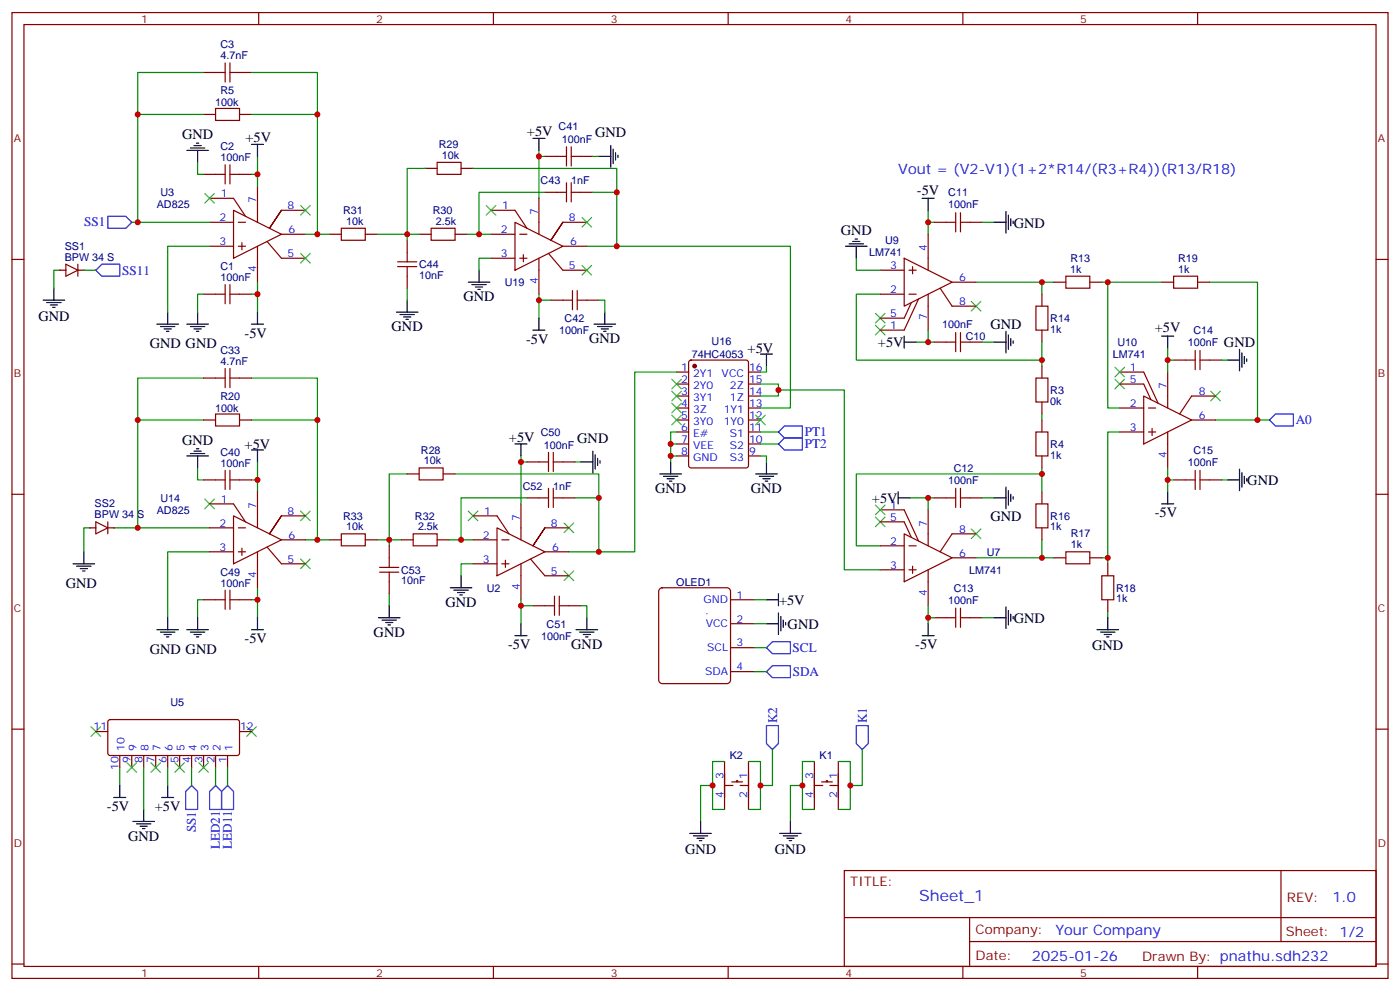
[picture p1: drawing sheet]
<svg xmlns="http://www.w3.org/2000/svg" width="412mm" height="292mm" viewBox="0 0 412 292" stroke-linecap="round" stroke-linejoin="round" font-family="sans-serif">
<g fill="none" stroke="#870000" stroke-width=".35">
<path d="M3.5 3.7h405.4v284.3h-405.4zM7.1 7.2h398.2v277.3h-398.2zM66.3 18.5v5.7M67.7 18.5v5.7M76.2 3.7v3.5M145.3 3.7v3.5M214.5 3.7v3.5M283.6 3.7v3.5M352.8 3.7v3.5M60 33.7h3.5M60 21.3h6.3M63.5 31.9h7.1v3.6h-7.1z"/>
<path d="M67.7 21.3h6.4M70.6 33.7h3.5M60 51.3h6.3M61.7 58.4h7.1l3.5 5.3M66.3 48.5v5.7M67.7 48.5v5.7M67.7 51.3h6.4M75.8 54.9v10.5M125.2 49.6h3.6M128.8 47.8h7v3.5h-7zM135.8 49.6h3.5M158.7 58.4v10.6"/>
<path d="M160.5 56.6h6.4M160.5 46h6.4M166.9 43.2v5.7M166.9 53.8v5.6M168.3 43.2v5.7M168.3 53.8v5.6M168.3 56.6h6.3M168.3 46h6.3M3.5 76.4h3.6M17.6 79.6h1.8M19.4 77.8l3.5 1.8-3.5 1.7zM22.9 79.6h1.8"/>
<path d="M22.9 77.8v3.5M61.7 65.4h7.1M61.7 72.5h7.1M68.8 61.9l14.1 7.1-14.1 7zM70.2 65.4h2.1M70.2 72.5h2.1M71.3 71.4v2.2M75.8 72.5v10.6M78.7 71.1l4.2 4.9h7.1M79.4 67.2l3.5-5.3-3.5 5.3M82.9 61.9h7.1M82.9 69h7.1"/>
<path d="M97 69h3.5M100.5 67.2h7.1v3.5h-7.1zM107.6 69h3.5M117.1 78.5h5.7M117.1 77.1h5.7M119.9 70.7v6.4M119.9 78.5v6.3M123.5 69h3.5M127 67.2h7.1v3.5h-7.1zM134.1 69h3.5M144.6 61.9h7.1l3.5 5.3M144.6 76h7.1"/>
<path d="M144.6 69h7.1M151.7 65.4l14.1 7.1-14.1 7.1zM153.1 76h2.1M153.1 69h2.1M154.2 75v2.1M158.7 76v10.6M161.6 74.6l4.2 5h7.1M162.3 70.7l3.5-5.3-3.5 5.3M165.8 65.4h7.1M165.8 72.5h7.1M259.3 79.6h7M266.3 76l14.2 7.1-14.2 7z"/>
<path d="M267.8 79.6h2.1M268.8 78.5v2.1M273.4 69v10.6M275.2 65.4h6.3M281.5 62.6v5.7M282.9 65.4h6.4M282.9 62.6v5.7M405.3 76.4h3.6M60 86.6h6.3M66.3 83.8v5.6M67.7 86.6h6.4M67.7 83.8v5.6"/>
<path d="M162.3 88.4h6.3M168.6 85.5v5.7M170 88.4h6.4M170 85.5v5.7M259.3 86.6h7M267.8 86.6h2.1M268.5 89.1l-2.2 4.6h-7M270.6 88l-4.3 9.2h-7M273.4 86.6v10.6M276.9 84.8l3.6 5.3h7M280.5 83.1h7M281.5 97.9v5.6"/>
<path d="M282.9 97.9v5.6M305.2 90.1h3.5v7.1h-3.5zM306.9 86.6v3.5M306.9 97.2v3.5M310.4 83.1h3.6M314 81.3h7v3.5h-7zM321 83.1h3.6M342.2 83.1h3.5M345.7 81.3h7.1v3.5h-7.1zM352.8 83.1h3.5M60 111.3h6.3M66.3 108.5v5.6"/>
<path d="M67.7 108.5v5.6M67.7 111.3h6.4M199.3 109.5h3.5M199.3 116.6h3.5M199.3 113.1h3.5M203.1 106.2l.5-.2h16.2l.6 .4 .1 30.7-.5 .6-16.4 .1-.7-.5-.1-30.6zM220.5 109.5h3.5M220.5 116.6h3.5M220.5 113.1h3.5M275.2 100.7h6.3M282.9 100.7h6.4M305.2 111.3h3.5v7.1h-3.5z"/>
<path d="M306.9 107.8v3.5M306.9 118.4v3.5M329.8 113.1h7.1l2.1 4.6M329.8 109.5h7.1l4.2 9.2M336.9 116.6l14.1 7-14.1 7.1zM344 109.5v10.6M345.7 106h6.4M352.1 103.2v5.6M353.5 103.2v5.6M353.5 106h6.3M358.1 116.6h-7.1l-3.5 5.3M60 123.6h3.5"/>
<path d="M63.5 121.9h7.1v3.5h-7.1zM66.3 138.5v5.6M67.7 138.5v5.6M70.6 123.6h3.5M119.9 139.5h3.6M123.5 137.8h7v3.5h-7zM130.5 139.5h3.6M155.2 136h6.4M161.6 133.2v5.6M163 136h6.3M163 133.2v5.6M199.3 120.1h3.5"/>
<path d="M199.3 127.2h3.5M199.3 123.6h3.5M199.3 130.7h3.5M199.3 134.2h3.5M220.5 120.1h3.5M220.5 127.2h3.5M220.5 123.6h3.5M220.5 130.7h3.5M220.5 134.2h3.5M305.2 127.2h3.5v7h-3.5zM306.9 123.6v3.6M306.9 134.2v3.6"/>
<path d="M329.8 120.1h7.1M329.8 127.2h7.1M338.3 120.1h2.1M338.3 127.2h2.1M339.4 126.1v2.1M344 127.2v10.6M351 123.6h7.1M352.1 138.5v5.6M353.5 138.5v5.6M3.5 145.5h3.6M60 141.3h6.3M61.7 148.3h7.1l3.5 5.3"/>
<path d="M61.7 155.4h7.1M67.7 141.3h6.4M68.8 151.9l14.1 7-14.1 7.1zM70.2 155.4h2.1M75.8 144.8v10.6M79.4 157.2l3.5-5.3-3.5 5.3M82.9 151.9h7.1M82.9 158.9h7.1M97 158.9h3.5M100.5 157.2h7.1v3.5h-7.1zM107.6 158.9h3.5M118.2 158.9h3.5"/>
<path d="M121.7 157.2h7.1v3.5h-7.1zM128.8 158.9h3.5M139.3 151.9h7.1l3.5 5.3M139.3 158.9h7.1M146.4 155.4l14.1 7.1-14.1 7zM147.8 158.9h2.1M153.5 148.3v10.6M155.2 146.6h6.4M160.5 155.4h7.1M161.6 143.8v5.6M163 146.6h6.3M163 143.8v5.6"/>
<path d="M259.3 153.6h7l2.2 4.6M259.3 150.1h7l4.3 9.2M266.3 157.2l14.2 7-14.2 7.1zM273.4 150.1v10.6M275.2 146.6h6.3M281.5 143.8v5.6M282.9 143.8v5.6M282.9 146.6h6.4M287.5 157.2h-7l-3.6 5.3M305.2 148.3h3.5v7.1h-3.5zM306.9 144.8v3.5M306.9 155.4v3.5"/>
<path d="M345.7 141.3h6.4M353.5 141.3h6.3M405.3 145.5h3.6M60 176.6h6.3M61.7 162.5h7.1M66.3 173.7v5.7M67.7 173.7v5.7M67.7 176.6h6.4M70.2 162.5h2.1M71.3 161.4v2.1M75.8 162.5v10.5M78.7 161l4.2 5h7.1"/>
<path d="M111.8 168.5h5.7M111.8 167h5.7M114.7 160.7v6.3M114.7 168.5v6.3M139.3 166h7.1M147.8 166h2.1M148.9 164.9v2.1M153.5 166v10.6M156.3 164.6l4.2 4.9h7.1M157 160.7l3.5-5.3-3.5 5.3M157 178.3h6.3M160.5 162.5h7.1"/>
<path d="M163.3 175.5v5.7M164.7 178.3h6.4M164.7 175.5v5.7M194.3 173.5l.8-.5h19l.9 .5 .2 .6v26.1l-.5 .9-.6 .2h-19l-.9-.5-.2-.6v-26.1zM215.2 176.6h7M259.3 160.7h7M259.3 167.7h7M267.8 160.7h2.1M267.8 167.7h2.1M268.8 166.7v2.1M273.4 167.7v10.6M280.5 164.2h7"/>
<path d="M281.5 179v5.7M282.9 179v5.7M310.4 164.2h3.6M314 162.5h7v3.5h-7zM321 164.2h3.6M324.6 169.5h3.5v7.1h-3.5zM326.3 166v3.5M326.3 176.6v3.5M215.2 197.7h7M215.2 190.7h7M215.2 183.6h7M275.2 181.9h6.3"/>
<path d="M282.9 181.9h6.4M3.5 214.7h3.6M405.3 214.7h3.6M213.4 231.2h2.5M213.4 224.2v14.1M215.5 230.2h3.2M217 230.2v-.4h.3v.4M218 231.2h2.5M220.5 224.2v14.1M239.9 224.2v14.1M239.9 231.2h2.5M242 230.2h3.2"/>
<path d="M243.4 230.2v-.4h.4v.4M244.5 231.2h2.4M246.9 224.2v14.1M248.7 256.3h156.6v28.2h-156.6zM377.3 256.3v20.9M248.7 270.1h156.5M285.6 277.2h119.6M285.6 270.1v14.2M3.5 283.8h3.6M76.2 284.5v3.5M145.3 284.5v3.5M214.5 284.5v3.5"/>
<path d="M283.6 284.5v3.5M352.8 284.5v3.5M405.3 283.8h3.6"/>
</g>
<g fill="none" stroke="#3c3" stroke-width=".35">
<path d="M60.3 57l2.8 2.8M63.1 57l-2.8 2.8M88.5 60.5l2.9 2.8M88.5 74.6l2.9 2.8M91.4 60.5l-2.9 2.8M91.4 74.6l-2.9 2.8M143.2 60.5l2.8 2.8M146 60.5l-2.8 2.8M171.4 78.1l2.9 2.9M171.4 64l2.9 2.9M174.3 78.1l-2.9 2.9M174.3 64l-2.9 2.9"/>
<path d="M257.9 95.8l2.8 2.8M257.9 92.3l2.8 2.8M260.7 95.8l-2.8 2.8M260.7 92.3l-2.8 2.8M286.1 88.7l2.8 2.8M288.9 88.7l-2.8 2.8M197.9 118.7l2.8 2.8M197.9 115.2l2.8 2.8M197.9 111.7l2.8 2.8M200.7 118.7l-2.8 2.8M200.7 115.2l-2.8 2.8M200.7 111.7l-2.8 2.8"/>
<path d="M328.4 111.7l2.9 2.8M328.4 108.1l2.9 2.8M331.3 111.7l-2.9 2.8M331.3 108.1l-2.9 2.8M356.7 115.2l2.8 2.8M359.5 115.2l-2.8 2.8M197.9 122.2l2.8 2.9M200.7 122.2l-2.8 2.9M222.6 122.2l2.8 2.9M225.4 122.2l-2.8 2.9M60.3 146.9l2.8 2.9M63.1 146.9l-2.8 2.9"/>
<path d="M88.5 150.5l2.9 2.8M91.4 150.5l-2.9 2.8M137.9 150.5l2.9 2.8M140.8 150.5l-2.9 2.8M166.2 154l2.8 2.8M169 154l-2.8 2.8M257.9 152.2l2.8 2.8M257.9 148.7l2.8 2.8M260.7 152.2l-2.8 2.8M260.7 148.7l-2.8 2.8M286.1 155.8l2.8 2.8M288.9 155.8l-2.8 2.8"/>
<path d="M88.5 164.6l2.9 2.8M91.4 164.6l-2.9 2.8M166.2 168.1l2.8 2.8M169 168.1l-2.8 2.8M26.8 214l2.8 2.8M29.6 214l-2.8 2.8M72.7 214l2.8 2.8M75.5 214l-2.8 2.8"/>
</g>
<g fill="none" stroke="#000" stroke-width=".35">
<path d="M55 44.3h6.4M56.1 43.6h4.2M57.1 42.9h2.2M57.9 42.2h.7M58.2 44.3v3.5M74.1 42.5h3.5M75.8 42.5v3.5M157 40.7h3.5M158.7 40.7v3.6M176.4 46h3.5M179.9 42.9v6.3M180.6 43.9v4.3"/>
<path d="M181.3 45v2.1M182 45.7v.7M271.6 58.4h3.6M273.4 58.4v3.5M141.1 79.6v3.5M249.1 72.5h6.3M250.1 71.8h4.3M251.2 71.1h2.1M251.9 70.4h.7M252.2 72.5v3.5M292.8 65.4h3.5M296.3 62.3v6.3"/>
<path d="M297 63.3v4.3M297.7 64.4v2.1M298.4 65.1v.7M12.7 88.4h6.3M13.8 89.1h4.2M14.8 89.8h2.1M15.5 90.5h.7M15.9 84.8v3.6M46.2 95.4h6.4M47.3 96.1h4.2M48.3 96.8h2.1M49 97.5h.7"/>
<path d="M49.4 91.9v3.5M55 95.4h6.4M56.1 96.1h4.2M57.1 96.8h2.2M57.9 97.5h.7M58.2 91.9v3.5M74.1 95.4h3.5M75.8 91.9v3.5M116.8 91.9h6.3M117.8 92.6h4.3M118.9 93.3h2.1M119.6 94h.7"/>
<path d="M119.9 88.4v3.5M137.9 83.1h6.4M139 83.8h4.2M140.1 84.5h2.1M140.8 85.2h.7M157 97.2h3.5M158.7 93.7v3.5M175 95.4h6.3M176 96.1h4.3M177.1 96.8h2.1M177.8 97.5h.7M178.2 91.9v3.5"/>
<path d="M266.3 99v3.5M296.3 97.5v6.4M297 98.6v4.2M297.7 99.7v2.1M342.2 99h3.5M344 99v3.5M224 104.2h3.5M225.8 104.2v3.6M266.3 100.7h3.6M292.8 100.7h3.5M298.4 100.4v.7M361.6 106h3.5"/>
<path d="M365.1 102.8v6.4M365.8 103.9v4.2M366.5 105v2.1M367.2 105.7v.7M55 134.2h6.4M56.1 133.5h4.2M57.1 132.8h2.2M57.9 132.1h.7M58.2 134.2v3.6M74.1 132.5h3.5M75.8 132.5v3.5M151.7 130.7h3.5"/>
<path d="M153.5 130.7v3.5M171.1 136h3.5M174.6 132.8v6.4M175.3 133.9v4.2M176 134.9v2.2M176.7 135.6v.7M194.4 139.5h6.3M197.6 136v3.5M222.6 139.5h6.4M225.8 136v3.5M365.1 138.1v6.4M365.8 139.2v4.2"/>
<path d="M195.4 140.2h4.3M196.5 140.9h2.1M197.2 141.6h.7M223.7 140.2h4.2M224.7 140.9h2.1M225.4 141.6h.7M264.6 146.6h3.5M264.6 144.8v3.5M292.8 146.6h3.5M296.3 143.4v6.4M297 144.5v4.2M297.7 145.5v2.1"/>
<path d="M298.4 146.2v.7M342.2 148.3h3.5M344 144.8v3.5M361.6 141.3h3.5M366.5 140.2v2.1M367.2 140.9v.7M21.5 166h6.4M22.6 166.7h4.2M23.6 167.4h2.2M24.3 168.1h.7M24.7 162.5v3.5M114.7 178.3v3.6"/>
<path d="M132.6 173h6.4M133.7 173.7h4.2M134.8 174.4h2.1M135.5 175.2h.7M135.8 169.5v3.5M225.8 176.6h3.5M229.3 174.8v3.5M296.3 178.7v6.3M297 179.7v4.3M46.2 185.4h6.4M47.3 186.1h4.2M48.3 186.8h2.1"/>
<path d="M49 187.5h.7M49.4 181.9v3.5M55 185.4h6.4M56.1 186.1h4.2M57.1 186.8h2.2M57.9 187.5h.7M58.2 181.9v3.5M74.1 185.4h3.5M75.8 181.9v3.5M111.5 181.9h6.3M112.5 182.6h4.3M113.6 183.3h2.1"/>
<path d="M114.3 184h.7M151.7 187.1h3.5M153.5 183.6v3.5M169.7 185.4h6.3M170.7 186.1h4.3M171.8 186.8h2.1M172.5 187.5h.7M172.9 181.9v3.5M225.8 183.6h3.5M229.3 180.4v6.4M230 181.5v4.2M230.7 182.6v2.1"/>
<path d="M231.4 183.3v.7M271.6 187.1h3.6M273.4 183.6v3.5M292.8 181.9h3.5M297.7 180.8v2.1M298.4 181.5v.7M323.1 185.4h6.4M324.2 186.1h4.2M325.3 186.8h2.1M326 187.5h.7M326.3 181.9v3.5M33.5 234.8h3.5"/>
<path d="M35.3 231.2v3.6M42.3 238.3v3.5M47.6 234.8h3.6M49.4 231.2v3.6M39.2 241.8h6.3M40.2 242.5h4.2M41.3 243.2h2.1M42 243.9h.7M203.2 245.4h6.3M204.3 246.1h4.2M205.3 246.8h2.1M206 247.5h.7"/>
<path d="M206.4 241.8v3.6M229.7 245.4h6.3M230.7 246.1h4.2M231.8 246.8h2.1M232.5 247.5h.7M232.8 241.8v3.6"/>
</g>
<g fill="none" stroke="#008700" stroke-width=".35">
<path d="M60 33.7h-19.4v31.7M60 21.3h-19.4v12.4M74.1 33.7h19.4v35.3h-3.5M74.1 21.3h19.4v12.4M58.2 47.8v3.5h1.8M74.1 51.3h1.7v3.6M75.8 46v5.3M125.2 49.6h-5.3v21.1M139.3 49.6h42.4v22.9h-8.8M158.7 44.3v14.1M158.7 46h1.8M160.5 56.6h-19.4v12.4"/>
<path d="M174.6 56.6h7.1M174.6 46h1.8M17.6 79.6h-1.7v5.2M61.7 72.5h-12.3v19.4M93.5 69h3.5M111.1 69h12.4M137.6 69h7M144.6 76h-3.5v3.6M181.7 72.5h51.1v47.6h-8.8M252.2 76v3.6h7.1M273.4 65.4h1.8M273.4 61.9v7.1"/>
<path d="M289.3 65.4h3.5M60 86.6h-1.8v5.3M75.8 83.1v3.5h-1.7M75.8 86.6v5.3M119.9 84.8v3.6M158.7 86.6v7.1M158.7 88.4h3.6M176.4 88.4h1.8v3.5M259.3 86.6h-7.1v19.4h54.7M273.4 97.2v3.5h-3.5M287.5 83.1h22.9M306.9 83.1v3.5"/>
<path d="M324.6 83.1h1.7v37h3.5M326.3 83.1h15.9M356.3 83.1h14.1v40.5h-12.3M60 111.3h-19.4v12.3M74.1 111.3h19.4v12.3M199.3 109.5h-12.3v53h-10.6M224 113.1h5.3v3.5h-5.3M225.8 107.8v1.7h-1.8M229.3 114.8h19.4v52.9h10.6M273.4 100.7h1.8M289.3 100.7h3.5M306.9 100.7v7.1"/>
<path d="M344 102.5v7M344 106h1.7M359.8 106h1.8M58.2 137.8v3.5h1.8M60 123.6h-19.4v31.8h-7.1M74.1 123.6h19.4v35.3h-3.5M75.8 136v5.3M119.9 139.5h-5.2v21.2M134.1 139.5h42.3v23h-8.8M153.5 136h1.7M153.5 134.2v14.1M169.3 136h1.8"/>
<path d="M197.6 130.7h1.7M199.3 127.2h-1.7v7M199.3 134.2h-1.7v1.8M224 134.2h1.8v1.8M224 130.7h5.3M224 127.2h5.3M306.9 139.5h-54.7v21.2h7.1M306.9 121.9v1.7M306.9 137.8v7M329.8 127.2h-3.5v37M344 137.8v7M370.4 123.6h3.5"/>
<path d="M26.5 155.4h-1.8v7.1M40.6 155.4h21.1M74.1 141.3h1.7v3.5M93.5 158.9h3.5M111.1 158.9h7.1M132.3 158.9h7M155.2 146.6h-19.4v12.3M169.3 146.6h7.1M268.1 146.6h7.1M273.4 146.6v3.5M289.3 146.6h3.5M306.9 158.9v5.3"/>
<path d="M344 141.3h1.7M359.8 141.3h1.8M60 176.6h-1.8v5.3M61.7 162.5h-12.3v19.4M75.8 173v3.6h-1.7M75.8 176.6v5.3M114.7 174.8v3.5M139.3 166h-3.5v3.5M153.5 178.3h3.5M153.5 176.6v7M171.1 178.3h1.8v3.6M222.2 176.6h3.6"/>
<path d="M273.4 178.3v5.3M287.5 164.2h22.9M324.6 164.2h1.7v1.8M222.2 190.7h3.6M222.2 197.7h3.6M222.2 183.6h3.6M273.4 181.9h1.8M289.3 181.9h3.5M326.3 180.1v1.8M35.3 226v5.2M209.9 231.2h-3.5v10.6M213.4 224.2h-3.5v14.1h3.5"/>
<path d="M220.5 224.2h3.5v14.1h-3.5M227.5 220.7v10.5h-3.5M236.4 231.2h-3.6v10.6M239.9 224.2h-3.5v14.1h3.5M246.9 224.2h3.6v14.1h-3.6M254 220.7v10.5h-3.5"/>
</g>
<path d="M229.3 130.7l1.8-1.8h5.3v3.6h-5.3zM229.3 127.2l1.8-1.8h5.3v3.5h-5.3zM373.9 123.6l1.8-1.7h5.3v3.5h-5.3zM225.8 190.7l1.7-1.8h5.3v3.5h-5.3zM225.8 197.7l1.7-1.7h5.3v3.5h-5.3zM225.8 213.6h3.5v5.3l-1.8 1.8-1.7-1.8zM252.2 213.6h3.6v5.3l-1.8 1.8-1.8-1.8zM54.7 233l1.7-1.8 1.8 1.8v5.3h-3.5zM61.7 233l1.8-1.8 1.8 1.8v5.3h-3.6zM67 231.2l1.8 1.8v5.3h-3.5v-5.3z" fill="none" stroke="#00f" stroke-width=".35"/>
<circle cx="204.6" cy="107.8" r=".53" fill="#870000" stroke="#870000" stroke-width=".35"/>
<g fill="#8c2424">
<circle cx="17.6" cy="79.6" r=".18"/>
<circle cx="24.7" cy="79.6" r=".18"/>
</g>
<path d="M26.5 155.4h1.7M28.2 153.6l3.5 1.8-3.5 1.8zM31.7 153.6v3.6M31.7 155.4h1.8" fill="none" stroke="#870000" stroke-width=".35"/>
<g fill="#8c2424">
<circle cx="26.5" cy="155.4" r=".18"/>
<circle cx="33.5" cy="155.4" r=".18"/>
</g>
<path d="M28.2 79.6l1.8-1.8h5.3v3.5h-5.3zM31.7 63.7h5.3l1.8 1.7-1.8 1.8h-5.3z" fill="none" stroke="#00f" stroke-width=".35"/>
<path d="M24.7 79.6h3.5M38.8 65.4h22.9M42.3 226v12.3M49.4 226v5.2M56.4 226v5.2M63.5 226v5.2M67 226v5.2" fill="none" stroke="#008700" stroke-width=".35"/>
<g fill="none" stroke="#870000" stroke-width=".35">
<path d="M28.2 215.4h3.5M32 212l.5-.2 37.6 .1 .5 .6-.1 9.5-.7 .4h-37.6l-.5-.7v-9.2zM70.6 215.4h3.5M35.3 222.4v3.6M38.8 222.4v3.6M42.3 222.4v3.6M45.9 222.4v3.6M49.4 222.4v3.6M52.9 222.4v3.6M56.4 222.4v3.6M60 222.4v3.6M63.5 222.4v3.6"/>
<path d="M67 222.4v3.6"/>
</g>
<path d="M37.4 224.5l2.8 2.9M40.2 224.5l-2.8 2.9M44.4 224.5l2.9 2.9M47.3 224.5l-2.9 2.9M51.5 224.5l2.8 2.9M54.3 224.5l-2.8 2.9M58.6 224.5l2.8 2.9M61.4 224.5l-2.8 2.9" fill="none" stroke="#3c3" stroke-width=".35"/>
<g fill="#c00">
<circle cx="40.6" cy="33.7" r=".88"/>
<circle cx="153.5" cy="136" r=".88"/>
<circle cx="153.5" cy="178.3" r=".88"/>
<circle cx="273.4" cy="65.4" r=".88"/>
<circle cx="158.8" cy="88.4" r=".88"/>
<circle cx="158.8" cy="46" r=".88"/>
<circle cx="229.3" cy="114.8" r=".88"/>
<circle cx="181.7" cy="72.5" r=".88"/>
<circle cx="176.4" cy="162.5" r=".88"/>
<circle cx="93.5" cy="158.9" r=".88"/>
<circle cx="114.7" cy="158.9" r=".88"/>
<circle cx="135.8" cy="158.9" r=".88"/>
<circle cx="176.4" cy="146.6" r=".88"/>
<circle cx="93.5" cy="69" r=".88"/>
<circle cx="75.8" cy="141.3" r=".88"/>
<circle cx="75.8" cy="176.6" r=".88"/>
<circle cx="93.5" cy="123.6" r=".88"/>
<circle cx="326.3" cy="164.2" r=".88"/>
<circle cx="306.9" cy="139.5" r=".88"/>
<circle cx="306.9" cy="164.2" r=".88"/>
<circle cx="306.9" cy="83.1" r=".88"/>
<circle cx="306.9" cy="106" r=".88"/>
<circle cx="181.7" cy="56.6" r=".88"/>
<circle cx="141.1" cy="69" r=".88"/>
<circle cx="119.9" cy="69" r=".88"/>
<circle cx="93.5" cy="33.7" r=".88"/>
<circle cx="75.8" cy="86.6" r=".88"/>
<circle cx="75.8" cy="51.3" r=".88"/>
<circle cx="197.6" cy="134.2" r=".88"/>
<circle cx="197.6" cy="130.7" r=".88"/>
<circle cx="273.4" cy="100.7" r=".88"/>
<circle cx="273.4" cy="146.6" r=".88"/>
<circle cx="273.4" cy="181.9" r=".88"/>
<circle cx="326.3" cy="83.1" r=".88"/>
<circle cx="344" cy="106" r=".88"/>
<circle cx="370.4" cy="123.6" r=".88"/>
<circle cx="344" cy="141.3" r=".88"/>
<circle cx="209.9" cy="231.2" r=".88"/>
<circle cx="236.4" cy="231.2" r=".88"/>
<circle cx="250.5" cy="231.2" r=".88"/>
<circle cx="224" cy="231.2" r=".88"/>
<circle cx="40.6" cy="123.6" r=".88"/>
<circle cx="40.6" cy="155.4" r=".88"/>
<circle cx="40.6" cy="65.4" r=".88"/>
</g>
<text font-size="4.6" fill="#00f" x="270.8" y="265.3">Sheet_1</text>
<g font-size="4.2">
<text x="53.6" y="41">GND</text>
<text x="72.3" y="41.8">+5V</text>
<text x="155.2" y="40">+5V</text>
<text x="175.3" y="40.4">GND</text>
<text x="270.1" y="57.3">-5V</text>
<text x="247.7" y="69.3">GND</text>
<text x="298.6" y="67.2">GND</text>
<text x="136.5" y="88.7">GND</text>
<text x="11.3" y="94.5">GND</text>
<text x="72.1" y="99.4">-5V</text>
<text x="115.4" y="97.5">GND</text>
<text x="155" y="101.2">-5V</text>
<text x="173.6" y="101.1">GND</text>
<text x="291.8" y="96.9">GND</text>
<text x="340.2" y="97.9">+5V</text>
<text x="44.1" y="102.5">GND GND</text>
<text x="220.2" y="103.9">+5V</text>
<text x="258.6" y="102.2">+5V</text>
<text x="360.5" y="102.2">GND</text>
<text x="53.6" y="131">GND</text>
<text x="149.9" y="130">+5V</text>
<text x="170" y="130.4">GND</text>
<text x="72.1" y="132.2">+5V</text>
<text x="367.4" y="142.7">GND</text>
<text x="193" y="145.2">GND</text>
<text x="221.2" y="145.2">GND</text>
<text x="256.8" y="148">+5V</text>
<text x="291.8" y="153.3">GND</text>
<text x="340.2" y="152.3">-5V</text>
<text x="19.4" y="173">GND</text>
<text x="131.2" y="178.7">GND</text>
<text x="229.5" y="178">+5V</text>
<text x="232" y="185">GND</text>
<text x="298.6" y="183.3">GND</text>
<text x="72.1" y="189.4">-5V</text>
<text x="110.1" y="187.5">GND</text>
<text x="149.7" y="191.1">-5V</text>
<text x="168.3" y="191">GND</text>
<text x="269.6" y="191.1">-5V</text>
<text x="321.7" y="191.5">GND</text>
<text x="44.1" y="192.4">GND GND</text>
<text x="31.5" y="238.7">-5V</text>
<text x="45.6" y="238.7">+5V</text>
<text x="37.7" y="247.5">GND</text>
<text x="201.8" y="251.5">GND</text>
<text x="228.2" y="251.5">GND</text>
</g>
<g font-size="4.2" fill="#00f">
<text x="264.6" y="51.3">Vout = (V2-V1)(1+2*R14/(R3+R4))(R13/R18)</text>
<text x="392.5" y="265.6">1.0</text>
<text x="310.9" y="275.1">Your Company</text>
<text x="304" y="282.9">2025-01-26</text>
</g>
<g font-size="3.9" fill="#00f">
<text x="24.8" y="66.7">SS1</text>
<text x="36" y="80.9">SS11</text>
<text x="381.7" y="124.9">A0</text>
<text x="237.1" y="132">PT2</text>
<text x="237.1" y="128.4">PT1</text>
<text x="233.5" y="192">SCL</text>
<text x="233.5" y="199.1">SDA</text>
<text x="228.9" y="212.9" transform="rotate(-90 228.9 212.9)">K2</text>
<text x="255.3" y="212.9" transform="rotate(-90 255.3 212.9)">K1</text>
<text x="57.7" y="245.1" transform="rotate(-90 57.7 245.1)">SS1</text>
<text x="64.7" y="250.1" transform="rotate(-90 64.7 250.1)">LED21</text>
<text x="68.3" y="249.9" transform="rotate(-90 68.3 249.9)">LED11</text>
</g>
<g font-size="3.9" fill="#800">
<text x="250.5" y="260.9">TITLE:</text>
<text x="379.1" y="265.6">REV:</text>
<text x="287.4" y="275.1">Company:</text>
<text x="378.7" y="275.7">Sheet: 1/2</text>
<text x="287.4" y="282.8">Date:</text>
<text x="336.4" y="282.8">Drawn By: pnathu.sdh232</text>
</g>
<g font-size="3.2" fill="#800">
<text x="41.6" y="6.7">1</text>
<text x="110.8" y="6.7">2</text>
<text x="179.9" y="6.7">3</text>
<text x="249.1" y="6.7">4</text>
<text x="318.2" y="6.7">5</text>
<text x="4.1" y="41.8">A</text>
<text x="405.9" y="41.8">A</text>
<text x="4.1" y="110.9">B</text>
<text x="405.9" y="110.9">B</text>
<text x="4.1" y="180.1">C</text>
<text x="405.9" y="180.1">C</text>
<text x="4.1" y="249.2">D</text>
<text x="405.9" y="249.2">D</text>
<text x="41.6" y="287.5">1</text>
<text x="110.8" y="287.5">2</text>
<text x="179.9" y="287.5">3</text>
<text x="249.1" y="287.5">4</text>
<text x="318.2" y="287.5">5</text>
</g>
<g font-size="3.2" fill="#000080">
<text x="64.9" y="17.5">4.7nF</text>
<text x="64.9" y="14.3">C3</text>
<text x="64.9" y="27.7">R5</text>
<text x="63.4" y="31.3">100k</text>
<text x="164.6" y="38.3">C41</text>
<text x="64.9" y="47.4">100nF</text>
<text x="64.9" y="44.3">C2</text>
<text x="129.3" y="43.7">R29</text>
<text x="130.2" y="46.7">10k</text>
<text x="165.5" y="42.2">100nF</text>
<text x="47.3" y="57.8">U3</text>
<text x="159.3" y="54.2">C43</text>
<text x="168.3" y="54.2">1nF</text>
<text x="279.3" y="57.7">C11</text>
<text x="46.2" y="61.3">AD825</text>
<text x="101" y="63.1">R31</text>
<text x="127.5" y="63.1">R30</text>
<text x="279.3" y="61.3">100nF</text>
<text x="102" y="66.1">10k</text>
<text x="128.4" y="66.1">2.5k</text>
<text x="260.7" y="71.9">U9</text>
<text x="19.1" y="76.7">BPW 34 S</text>
<text x="19.1" y="73.6">SS1</text>
<text x="256" y="75.4">LM741</text>
<text x="315.3" y="77.1">R13</text>
<text x="347" y="77.1">R19</text>
<text x="64.9" y="82.7">100nF</text>
<text x="64.9" y="79.5">C1</text>
<text x="123.5" y="82.1">10nF</text>
<text x="123.5" y="79">C44</text>
<text x="315.3" y="80.3">1k</text>
<text x="347" y="80.3">1k</text>
<text x="148.7" y="84.2">U19</text>
<text x="166.3" y="94.8">C42</text>
<text x="309.4" y="94.8">R14</text>
<text x="164.7" y="98.3">100nF</text>
<text x="209.6" y="101.6">U16</text>
<text x="277.6" y="96.6">100nF</text>
<text x="284.5" y="100.1">C10</text>
<text x="309.4" y="97.9">1k</text>
<text x="329.1" y="101.8">U10</text>
<text x="349.9" y="101.8">100nF</text>
<text x="351.5" y="98.3">C14</text>
<text x="64.9" y="107.4">4.7nF</text>
<text x="64.9" y="104.2">C33</text>
<text x="203.8" y="105.4">74HC4053</text>
<text x="327.9" y="105.4">LM741</text>
<text x="64.9" y="117.6">R20</text>
<text x="309.4" y="119.1">0k</text>
<text x="309.4" y="115.9">R3</text>
<text x="63.4" y="121.2">100k</text>
<text x="159.3" y="128.3">C50</text>
<text x="309.4" y="131.8">R4</text>
<text x="64.9" y="137.4">100nF</text>
<text x="64.9" y="134.2">C40</text>
<text x="124" y="133.6">R28</text>
<text x="124.9" y="136.7">10k</text>
<text x="160.2" y="132.1">100nF</text>
<text x="309.4" y="135">1k</text>
<text x="349.9" y="137.1">100nF</text>
<text x="351.5" y="133.6">C15</text>
<text x="279.3" y="142.4">100nF</text>
<text x="281" y="138.9">C12</text>
<text x="27.9" y="149.4">SS2</text>
<text x="47.3" y="147.7">U14</text>
<text x="154" y="144.2">C52</text>
<text x="163" y="144.2">1nF</text>
<text x="27.9" y="152.6">BPW 34 S</text>
<text x="46.2" y="151.2">AD825</text>
<text x="101" y="153">R33</text>
<text x="122.2" y="153">R32</text>
<text x="309.4" y="153">R16</text>
<text x="102" y="156.1">10k</text>
<text x="123.1" y="156.1">2.5k</text>
<text x="309.4" y="156.2">1k</text>
<text x="315.4" y="161.4">1k</text>
<text x="315.4" y="158.2">R17</text>
<text x="290.7" y="163.6">U7</text>
<text x="64.9" y="172.7">100nF</text>
<text x="64.9" y="169.5">C49</text>
<text x="118.2" y="172.1">10nF</text>
<text x="118.2" y="168.9">C53</text>
<text x="199.2" y="172.4">OLED1</text>
<text x="285.5" y="168.9">LM741</text>
<text x="143.4" y="174.2">U2</text>
<text x="279.3" y="177.7">100nF</text>
<text x="281" y="174.2">C13</text>
<text x="328.8" y="177.3">1k</text>
<text x="328.8" y="174.2">R18</text>
<text x="161" y="184.8">C51</text>
<text x="159.4" y="188.3">100nF</text>
<text x="50.2" y="207.8">U5</text>
<text x="214.9" y="223.6">K2</text>
<text x="241.4" y="223.6">K1</text>
</g>
<g font-size="3.2" fill="#00f">
<text x="65" y="58">1</text>
<text x="75.5" y="59.8" transform="rotate(-90 75.5 59.8)">7</text>
<text x="64.7" y="65.1">2</text>
<text x="84.7" y="61.6">8</text>
<text x="147.9" y="61.6">1</text>
<text x="158.4" y="63.3" transform="rotate(-90 158.4 63.3)">7</text>
<text x="167.6" y="65.1">8</text>
<text x="85" y="68.6">6</text>
<text x="147.6" y="68.6">2</text>
<text x="64.7" y="72.1">3</text>
<text x="84.7" y="75.7">5</text>
<text x="147.6" y="75.7">3</text>
<text x="167.9" y="72.1">6</text>
<text x="273" y="73.9" transform="rotate(-90 273 73.9)">4</text>
<text x="75.5" y="80.2" transform="rotate(-90 75.5 80.2)">4</text>
<text x="158.4" y="83.7" transform="rotate(-90 158.4 83.7)">4</text>
<text x="167.6" y="79.2">5</text>
<text x="262.2" y="79.2">3</text>
<text x="282.6" y="82.7">6</text>
<text x="262.2" y="86.3">2</text>
<text x="282.6" y="89.8">8</text>
<text x="262.2" y="93.3">5</text>
<text x="273" y="94.3" transform="rotate(-90 273 94.3)">7</text>
<text x="262.2" y="96.8">1</text>
<text x="200.7" y="109.2">1</text>
<text x="200.7" y="112.7">2</text>
<text x="204.2" y="110.9">2Y1</text>
<text x="212.6" y="110.9">VCC</text>
<text x="220.7" y="112.7">15</text>
<text x="220.7" y="109.2">16</text>
<text x="332.8" y="109.2">1</text>
<text x="332.8" y="112.7">5</text>
<text x="200.7" y="116.2">3</text>
<text x="200.7" y="119.8">4</text>
<text x="204.2" y="114.5">2Y0</text>
<text x="204.2" y="118">3Y1</text>
<text x="215" y="118">1Z</text>
<text x="215" y="114.5">2Z</text>
<text x="220.7" y="119.8">13</text>
<text x="220.7" y="116.2">14</text>
<text x="332.8" y="119.8">2</text>
<text x="343.6" y="114.5" transform="rotate(-90 343.6 114.5)">7</text>
<text x="353.1" y="116.2">8</text>
<text x="200.7" y="123.3">5</text>
<text x="204.2" y="121.5">3Z</text>
<text x="204.2" y="125.1">3Y0</text>
<text x="213.2" y="125.1">1Y0</text>
<text x="213.2" y="121.5">1Y1</text>
<text x="220.7" y="123.3">12</text>
<text x="353.1" y="123.3">6</text>
<text x="200.7" y="126.8">6</text>
<text x="200.7" y="130.4">7</text>
<text x="204.2" y="128.6">E#</text>
<text x="215" y="128.6">S1</text>
<text x="220.7" y="130.4">10</text>
<text x="220.7" y="126.8">11</text>
<text x="332.8" y="126.8">3</text>
<text x="200.7" y="133.9">8</text>
<text x="204.2" y="132.1">VEE</text>
<text x="204.2" y="135.6">GND</text>
<text x="215" y="135.6">S3</text>
<text x="215" y="132.1">S2</text>
<text x="220.7" y="133.9">9</text>
<text x="343.6" y="134.8" transform="rotate(-90 343.6 134.8)">4</text>
<text x="65" y="148">1</text>
<text x="75.5" y="149.8" transform="rotate(-90 75.5 149.8)">7</text>
<text x="262.2" y="149.8">1</text>
<text x="64.7" y="155">2</text>
<text x="84.7" y="151.5">8</text>
<text x="142.6" y="151.5">1</text>
<text x="153.1" y="153.3" transform="rotate(-90 153.1 153.3)">7</text>
<text x="162.3" y="155">8</text>
<text x="262.2" y="153.3">5</text>
<text x="273" y="155" transform="rotate(-90 273 155)">7</text>
<text x="85" y="158.6">6</text>
<text x="142.3" y="158.6">2</text>
<text x="262.2" y="160.3">2</text>
<text x="282.6" y="156.8">8</text>
<text x="64.7" y="162.1">3</text>
<text x="84.7" y="165.6">5</text>
<text x="142.3" y="165.6">3</text>
<text x="162.6" y="162.1">6</text>
<text x="262.2" y="167.4">3</text>
<text x="282.6" y="163.9">6</text>
<text x="75.5" y="170.1" transform="rotate(-90 75.5 170.1)">4</text>
<text x="153.1" y="173.6" transform="rotate(-90 153.1 173.6)">4</text>
<text x="162.3" y="169.2">5</text>
<text x="207.2" y="177.6">GND</text>
<text x="217" y="176.2">1</text>
<text x="273" y="175.4" transform="rotate(-90 273 175.4)">4</text>
<text x="207.9" y="184.7">VCC</text>
<text x="208.1" y="180.1" transform="rotate(90 208.1 180.1)">.</text>
<text x="217" y="183.3">2</text>
<text x="208.3" y="191.7">SCL</text>
<text x="217" y="190.3">3</text>
<text x="217" y="197.4">4</text>
<text x="207.7" y="198.8">SDA</text>
<text x="27.5" y="215">11</text>
<text x="70.7" y="215">12</text>
<text x="36.7" y="221.1" transform="rotate(-90 36.7 221.1)">10</text>
<text x="40.2" y="221.1" transform="rotate(-90 40.2 221.1)">9</text>
<text x="43.7" y="221.1" transform="rotate(-90 43.7 221.1)">8</text>
<text x="47.3" y="221.1" transform="rotate(-90 47.3 221.1)">7</text>
<text x="50.8" y="221.1" transform="rotate(-90 50.8 221.1)">6</text>
<text x="54.3" y="221.1" transform="rotate(-90 54.3 221.1)">5</text>
<text x="57.9" y="221.1" transform="rotate(-90 57.9 221.1)">4</text>
<text x="61.4" y="221.1" transform="rotate(-90 61.4 221.1)">3</text>
<text x="64.9" y="221.1" transform="rotate(-90 64.9 221.1)">2</text>
<text x="68.4" y="221.1" transform="rotate(-90 68.4 221.1)">1</text>
<text x="34.9" y="226.6" transform="rotate(-90 34.9 226.6)">10</text>
<text x="38.5" y="224.6" transform="rotate(-90 38.5 224.6)">9</text>
<text x="42" y="224.6" transform="rotate(-90 42 224.6)">8</text>
<text x="45.5" y="224.6" transform="rotate(-90 45.5 224.6)">7</text>
<text x="49" y="224.6" transform="rotate(-90 49 224.6)">6</text>
<text x="52.6" y="224.6" transform="rotate(-90 52.6 224.6)">5</text>
<text x="56.1" y="224.6" transform="rotate(-90 56.1 224.6)">4</text>
<text x="59.6" y="224.6" transform="rotate(-90 59.6 224.6)">3</text>
<text x="63.1" y="224.6" transform="rotate(-90 63.1 224.6)">2</text>
<text x="66.7" y="224.6" transform="rotate(-90 66.7 224.6)">1</text>
<text x="213.1" y="229.5" transform="rotate(-90 213.1 229.5)">3</text>
<text x="220.1" y="229.5" transform="rotate(-90 220.1 229.5)">1</text>
<text x="239.5" y="229.5" transform="rotate(-90 239.5 229.5)">3</text>
<text x="246.6" y="229.5" transform="rotate(-90 246.6 229.5)">1</text>
<text x="213.1" y="235" transform="rotate(-90 213.1 235)">4</text>
<text x="220.1" y="235" transform="rotate(-90 220.1 235)">2</text>
<text x="239.5" y="235" transform="rotate(-90 239.5 235)">4</text>
<text x="246.6" y="235" transform="rotate(-90 246.6 235)">2</text>
</g>
</svg>
